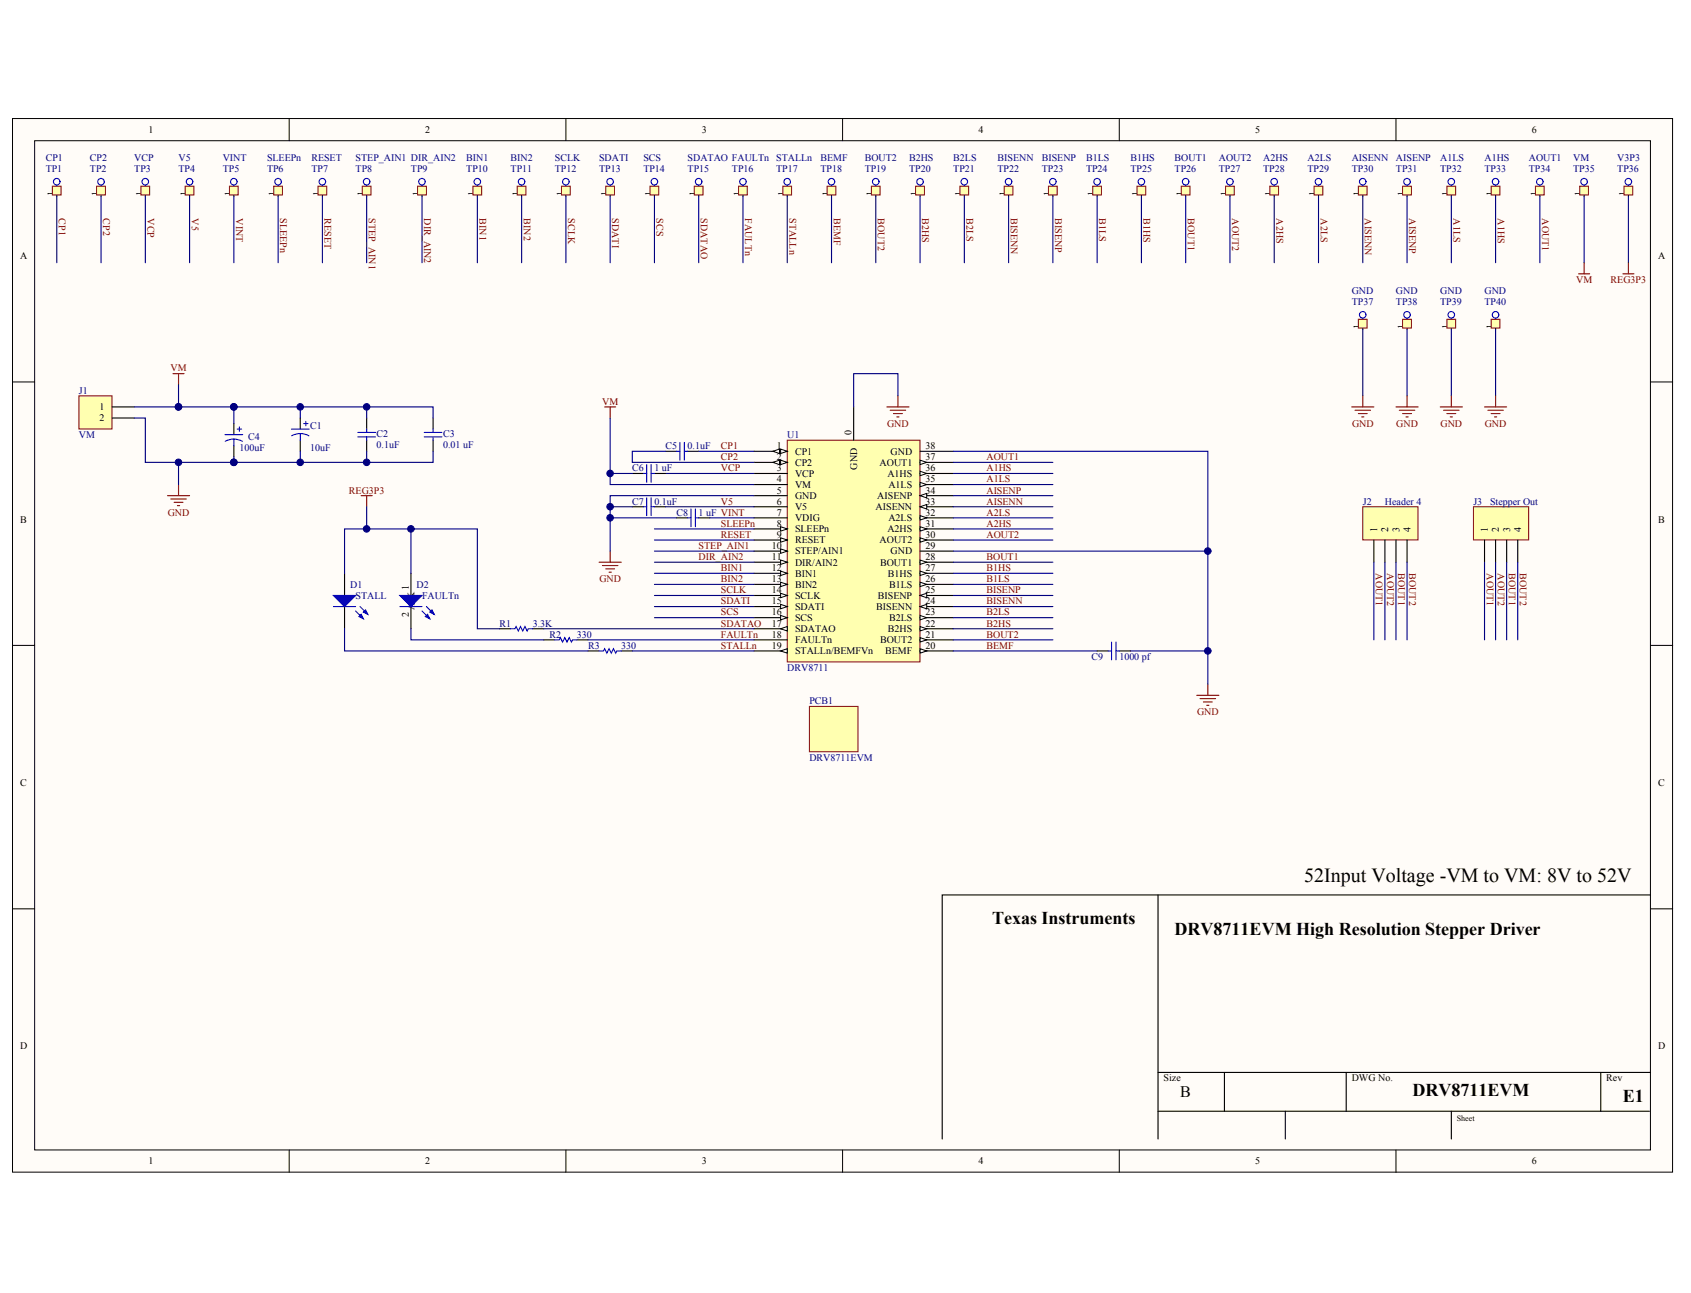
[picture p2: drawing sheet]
<svg xmlns="http://www.w3.org/2000/svg" width="271mm" height="207mm" viewBox="0 0 271 207" stroke-linecap="round" stroke-linejoin="round" font-family="sans-serif">
<g fill="#fffcf8" stroke="#000" stroke-width=".16">
<path d="M2 19h266v168.7h-266z"/>
<path d="M5.6 22.5h258.8v161.7h-258.8z"/>
</g>
<g fill="none" stroke="#000" stroke-width=".16">
<path d="M46.3 19v3.5M90.7 19v3.5M135 19v3.5M179.3 19v3.5M223.7 19v3.5M2 61.2h3.6M264.5 61.2h3.5M2 103.4h3.6M264.5 103.4h3.5M2 145.6h3.6M264.5 145.6h3.5M46.3 184.2v3.5"/>
<path d="M90.7 184.2v3.5M135 184.2v3.5M179.3 184.2v3.5M223.7 184.2v3.5"/>
</g>
<path d="M27.7 59.8h1.8M28.6 59.8v1.8M26.8 79.4h3.6M27.4 79.9h2.4M28.6 77.6v1.8M27.9 80.4h1.4M28.4 81h.4" fill="none" stroke="#800000" stroke-width=".18"/>
<path d="M129.7 113.1h7.8v7.3h-7.8z" fill="#ffffb0" stroke="#800000" stroke-width=".16"/>
<path d="M9.1 29.6v1.8M37.5 67.8v1.8M37.5 71.4v1.8" fill="none" stroke="#000" stroke-width=".18"/>
<path d="M36.1 69.6h2.8M37.5 70.3l.7 .1 .6 .3M37.5 70.3l-.7 .1-.7 .3M37.5 70.3v1.1M38 68.7h.7M38.4 68.4v.7" fill="none" stroke="#00f" stroke-width=".18"/>
<path d="M28.6 65.2h8.9v2.6M28.6 74.1v3.5" fill="none" stroke="#000080" stroke-width=".18"/>
<g fill="#000080" stroke="#000080" stroke-width=".16">
<circle cx="28.6" cy="65.2" r=".52"/>
<circle cx="37.5" cy="65.2" r=".52"/>
<circle cx="28.6" cy="74" r=".52"/>
</g>
<path d="M8.4 29.8h1.4v1.4h-1.4z" fill="#ffffb0" stroke="#800000" stroke-width=".16"/>
<circle cx="9.1" cy="29.1" r=".52" fill="none" stroke="#00f" stroke-width=".18"/>
<path d="M9.1 31.4v10.7" fill="none" stroke="#000080" stroke-width=".18"/>
<path d="M16.2 29.6v1.8" fill="none" stroke="#000" stroke-width=".18"/>
<path d="M15.5 29.8h1.4v1.4h-1.4z" fill="#ffffb0" stroke="#800000" stroke-width=".16"/>
<circle cx="16.2" cy="29.1" r=".52" fill="none" stroke="#00f" stroke-width=".18"/>
<path d="M16.2 31.4v10.7" fill="none" stroke="#000080" stroke-width=".18"/>
<path d="M23.3 29.6v1.8" fill="none" stroke="#000" stroke-width=".18"/>
<path d="M22.6 29.8h1.4v1.4h-1.4z" fill="#ffffb0" stroke="#800000" stroke-width=".16"/>
<circle cx="23.3" cy="29.1" r=".52" fill="none" stroke="#00f" stroke-width=".18"/>
<path d="M23.3 31.4v10.7" fill="none" stroke="#000080" stroke-width=".18"/>
<path d="M30.4 29.6v1.8" fill="none" stroke="#000" stroke-width=".18"/>
<path d="M29.7 29.8h1.4v1.4h-1.4z" fill="#ffffb0" stroke="#800000" stroke-width=".16"/>
<circle cx="30.4" cy="29.1" r=".52" fill="none" stroke="#00f" stroke-width=".18"/>
<path d="M30.4 31.4v10.7" fill="none" stroke="#000080" stroke-width=".18"/>
<path d="M37.5 29.6v1.8" fill="none" stroke="#000" stroke-width=".18"/>
<path d="M36.8 29.8h1.4v1.4h-1.4z" fill="#ffffb0" stroke="#800000" stroke-width=".16"/>
<circle cx="37.5" cy="29.1" r=".52" fill="none" stroke="#00f" stroke-width=".18"/>
<path d="M37.5 31.4v10.7" fill="none" stroke="#000080" stroke-width=".18"/>
<path d="M44.6 29.6v1.8" fill="none" stroke="#000" stroke-width=".18"/>
<path d="M43.9 29.8h1.4v1.4h-1.4z" fill="#ffffb0" stroke="#800000" stroke-width=".16"/>
<circle cx="44.6" cy="29.1" r=".52" fill="none" stroke="#00f" stroke-width=".18"/>
<path d="M44.6 31.4v10.7" fill="none" stroke="#000080" stroke-width=".18"/>
<path d="M51.7 29.6v1.8" fill="none" stroke="#000" stroke-width=".18"/>
<path d="M50.9 29.8h1.4v1.4h-1.4z" fill="#ffffb0" stroke="#800000" stroke-width=".16"/>
<circle cx="51.6" cy="29.1" r=".52" fill="none" stroke="#00f" stroke-width=".18"/>
<path d="M51.7 31.4v10.7" fill="none" stroke="#000080" stroke-width=".18"/>
<path d="M58.7 29.6v1.8" fill="none" stroke="#000" stroke-width=".18"/>
<path d="M58 29.8h1.4v1.4h-1.4z" fill="#ffffb0" stroke="#800000" stroke-width=".16"/>
<circle cx="58.7" cy="29.1" r=".52" fill="none" stroke="#00f" stroke-width=".18"/>
<path d="M58.7 31.4v10.7" fill="none" stroke="#000080" stroke-width=".18"/>
<path d="M67.6 29.6v1.8" fill="none" stroke="#000" stroke-width=".18"/>
<path d="M66.9 29.8h1.4v1.4h-1.4z" fill="#ffffb0" stroke="#800000" stroke-width=".16"/>
<circle cx="67.6" cy="29.1" r=".52" fill="none" stroke="#00f" stroke-width=".18"/>
<path d="M67.6 31.4v10.7" fill="none" stroke="#000080" stroke-width=".18"/>
<path d="M76.5 29.6v1.8" fill="none" stroke="#000" stroke-width=".18"/>
<path d="M75.8 29.8h1.4v1.4h-1.4z" fill="#ffffb0" stroke="#800000" stroke-width=".16"/>
<circle cx="76.5" cy="29.1" r=".52" fill="none" stroke="#00f" stroke-width=".18"/>
<path d="M76.5 31.4v10.7" fill="none" stroke="#000080" stroke-width=".18"/>
<path d="M83.6 29.6v1.8" fill="none" stroke="#000" stroke-width=".18"/>
<path d="M82.9 29.8h1.4v1.4h-1.4z" fill="#ffffb0" stroke="#800000" stroke-width=".16"/>
<circle cx="83.6" cy="29.1" r=".52" fill="none" stroke="#00f" stroke-width=".18"/>
<path d="M83.6 31.4v10.7" fill="none" stroke="#000080" stroke-width=".18"/>
<path d="M90.7 29.6v1.8" fill="none" stroke="#000" stroke-width=".18"/>
<path d="M90 29.8h1.4v1.4h-1.4z" fill="#ffffb0" stroke="#800000" stroke-width=".16"/>
<circle cx="90.7" cy="29.1" r=".52" fill="none" stroke="#00f" stroke-width=".18"/>
<path d="M90.7 31.4v10.7" fill="none" stroke="#000080" stroke-width=".18"/>
<path d="M97.8 29.6v1.8" fill="none" stroke="#000" stroke-width=".18"/>
<path d="M97.1 29.8h1.4v1.4h-1.4z" fill="#ffffb0" stroke="#800000" stroke-width=".16"/>
<circle cx="97.8" cy="29.1" r=".52" fill="none" stroke="#00f" stroke-width=".18"/>
<path d="M97.8 31.4v10.7" fill="none" stroke="#000080" stroke-width=".18"/>
<path d="M104.9 29.6v1.8" fill="none" stroke="#000" stroke-width=".18"/>
<path d="M104.1 29.8h1.4v1.4h-1.4z" fill="#ffffb0" stroke="#800000" stroke-width=".16"/>
<circle cx="104.8" cy="29.1" r=".52" fill="none" stroke="#00f" stroke-width=".18"/>
<path d="M104.9 31.4v10.7" fill="none" stroke="#000080" stroke-width=".18"/>
<path d="M111.9 29.6v1.8" fill="none" stroke="#000" stroke-width=".18"/>
<path d="M111.2 29.8h1.4v1.4h-1.4z" fill="#ffffb0" stroke="#800000" stroke-width=".16"/>
<circle cx="111.9" cy="29.1" r=".52" fill="none" stroke="#00f" stroke-width=".18"/>
<path d="M111.9 31.4v10.7" fill="none" stroke="#000080" stroke-width=".18"/>
<path d="M119 29.6v1.8" fill="none" stroke="#000" stroke-width=".18"/>
<path d="M118.3 29.8h1.4v1.4h-1.4z" fill="#ffffb0" stroke="#800000" stroke-width=".16"/>
<circle cx="119" cy="29.1" r=".52" fill="none" stroke="#00f" stroke-width=".18"/>
<path d="M119 31.4v10.7" fill="none" stroke="#000080" stroke-width=".18"/>
<path d="M126.1 29.6v1.8" fill="none" stroke="#000" stroke-width=".18"/>
<path d="M125.4 29.8h1.4v1.4h-1.4z" fill="#ffffb0" stroke="#800000" stroke-width=".16"/>
<circle cx="126.1" cy="29.1" r=".52" fill="none" stroke="#00f" stroke-width=".18"/>
<path d="M126.1 31.4v10.7" fill="none" stroke="#000080" stroke-width=".18"/>
<path d="M133.2 29.6v1.8" fill="none" stroke="#000" stroke-width=".18"/>
<path d="M132.5 29.8h1.4v1.4h-1.4z" fill="#ffffb0" stroke="#800000" stroke-width=".16"/>
<circle cx="133.2" cy="29.1" r=".52" fill="none" stroke="#00f" stroke-width=".18"/>
<path d="M133.2 31.4v10.7" fill="none" stroke="#000080" stroke-width=".18"/>
<path d="M140.3 29.6v1.8" fill="none" stroke="#000" stroke-width=".18"/>
<path d="M139.6 29.8h1.4v1.4h-1.4z" fill="#ffffb0" stroke="#800000" stroke-width=".16"/>
<circle cx="140.3" cy="29.1" r=".52" fill="none" stroke="#00f" stroke-width=".18"/>
<path d="M140.3 31.4v10.7" fill="none" stroke="#000080" stroke-width=".18"/>
<path d="M147.4 29.6v1.8" fill="none" stroke="#000" stroke-width=".18"/>
<path d="M146.7 29.8h1.4v1.4h-1.4z" fill="#ffffb0" stroke="#800000" stroke-width=".16"/>
<circle cx="147.4" cy="29.1" r=".52" fill="none" stroke="#00f" stroke-width=".18"/>
<path d="M147.4 31.4v10.7" fill="none" stroke="#000080" stroke-width=".18"/>
<path d="M154.5 29.6v1.8" fill="none" stroke="#000" stroke-width=".18"/>
<path d="M153.8 29.8h1.4v1.4h-1.4z" fill="#ffffb0" stroke="#800000" stroke-width=".16"/>
<circle cx="154.5" cy="29.1" r=".52" fill="none" stroke="#00f" stroke-width=".18"/>
<path d="M154.5 31.4v10.7" fill="none" stroke="#000080" stroke-width=".18"/>
<path d="M190 29.6v1.8" fill="none" stroke="#000" stroke-width=".18"/>
<path d="M189.3 29.8h1.4v1.4h-1.4z" fill="#ffffb0" stroke="#800000" stroke-width=".16"/>
<circle cx="190" cy="29.1" r=".52" fill="none" stroke="#00f" stroke-width=".18"/>
<path d="M190 31.4v10.7" fill="none" stroke="#000080" stroke-width=".18"/>
<path d="M161.6 29.6v1.8" fill="none" stroke="#000" stroke-width=".18"/>
<path d="M160.9 29.8h1.4v1.4h-1.4z" fill="#ffffb0" stroke="#800000" stroke-width=".16"/>
<circle cx="161.6" cy="29.1" r=".52" fill="none" stroke="#00f" stroke-width=".18"/>
<path d="M161.6 31.4v10.7" fill="none" stroke="#000080" stroke-width=".18"/>
<path d="M168.7 29.6v1.8" fill="none" stroke="#000" stroke-width=".18"/>
<path d="M168 29.8h1.4v1.4h-1.4z" fill="#ffffb0" stroke="#800000" stroke-width=".16"/>
<circle cx="168.7" cy="29.1" r=".52" fill="none" stroke="#00f" stroke-width=".18"/>
<path d="M168.7 31.4v10.7" fill="none" stroke="#000080" stroke-width=".18"/>
<path d="M175.8 29.6v1.8" fill="none" stroke="#000" stroke-width=".18"/>
<path d="M175.1 29.8h1.4v1.4h-1.4z" fill="#ffffb0" stroke="#800000" stroke-width=".16"/>
<circle cx="175.8" cy="29.1" r=".52" fill="none" stroke="#00f" stroke-width=".18"/>
<path d="M175.8 31.4v10.7" fill="none" stroke="#000080" stroke-width=".18"/>
<path d="M182.9 29.6v1.8" fill="none" stroke="#000" stroke-width=".18"/>
<path d="M182.2 29.8h1.4v1.4h-1.4z" fill="#ffffb0" stroke="#800000" stroke-width=".16"/>
<circle cx="182.9" cy="29.1" r=".52" fill="none" stroke="#00f" stroke-width=".18"/>
<path d="M182.9 31.4v10.7" fill="none" stroke="#000080" stroke-width=".18"/>
<path d="M225.4 29.6v1.8" fill="none" stroke="#000" stroke-width=".18"/>
<path d="M224.7 29.8h1.4v1.4h-1.4z" fill="#ffffb0" stroke="#800000" stroke-width=".16"/>
<circle cx="225.4" cy="29.1" r=".52" fill="none" stroke="#00f" stroke-width=".18"/>
<path d="M225.4 31.4v10.7" fill="none" stroke="#000080" stroke-width=".18"/>
<path d="M197.1 29.6v1.8" fill="none" stroke="#000" stroke-width=".18"/>
<path d="M196.4 29.8h1.4v1.4h-1.4z" fill="#ffffb0" stroke="#800000" stroke-width=".16"/>
<circle cx="197.1" cy="29.1" r=".52" fill="none" stroke="#00f" stroke-width=".18"/>
<path d="M197.1 31.4v10.7" fill="none" stroke="#000080" stroke-width=".18"/>
<path d="M218.3 29.6v1.8" fill="none" stroke="#000" stroke-width=".18"/>
<path d="M217.6 29.8h1.4v1.4h-1.4z" fill="#ffffb0" stroke="#800000" stroke-width=".16"/>
<circle cx="218.3" cy="29.1" r=".52" fill="none" stroke="#00f" stroke-width=".18"/>
<path d="M218.3 31.4v10.7" fill="none" stroke="#000080" stroke-width=".18"/>
<path d="M239.6 29.6v1.8" fill="none" stroke="#000" stroke-width=".18"/>
<path d="M238.9 29.8h1.4v1.4h-1.4z" fill="#ffffb0" stroke="#800000" stroke-width=".16"/>
<circle cx="239.6" cy="29.1" r=".52" fill="none" stroke="#00f" stroke-width=".18"/>
<path d="M239.6 31.4v10.7" fill="none" stroke="#000080" stroke-width=".18"/>
<path d="M204.2 29.6v1.8" fill="none" stroke="#000" stroke-width=".18"/>
<path d="M203.4 29.8h1.5v1.4h-1.5z" fill="#ffffb0" stroke="#800000" stroke-width=".16"/>
<circle cx="204.1" cy="29.1" r=".52" fill="none" stroke="#00f" stroke-width=".18"/>
<path d="M204.2 31.4v10.7" fill="none" stroke="#000080" stroke-width=".18"/>
<path d="M232.5 29.6v1.8" fill="none" stroke="#000" stroke-width=".18"/>
<path d="M231.8 29.8h1.4v1.4h-1.4z" fill="#ffffb0" stroke="#800000" stroke-width=".16"/>
<circle cx="232.5" cy="29.1" r=".52" fill="none" stroke="#00f" stroke-width=".18"/>
<path d="M232.5 31.4v10.7" fill="none" stroke="#000080" stroke-width=".18"/>
<path d="M211.3 29.6v1.8" fill="none" stroke="#000" stroke-width=".18"/>
<path d="M210.5 29.8h1.4v1.4h-1.4z" fill="#ffffb0" stroke="#800000" stroke-width=".16"/>
<circle cx="211.2" cy="29.1" r=".52" fill="none" stroke="#00f" stroke-width=".18"/>
<path d="M211.3 31.4v10.7" fill="none" stroke="#000080" stroke-width=".18"/>
<path d="M246.7 29.6v1.8" fill="none" stroke="#000" stroke-width=".18"/>
<path d="M246 29.8h1.4v1.4h-1.4z" fill="#ffffb0" stroke="#800000" stroke-width=".16"/>
<circle cx="246.7" cy="29.1" r=".52" fill="none" stroke="#00f" stroke-width=".18"/>
<path d="M246.7 31.4v10.7" fill="none" stroke="#000080" stroke-width=".18"/>
<path d="M218.3 51v1.7" fill="none" stroke="#000" stroke-width=".18"/>
<path d="M217.6 51.1h1.4v1.4h-1.4z" fill="#ffffb0" stroke="#800000" stroke-width=".16"/>
<circle cx="218.3" cy="50.4" r=".52" fill="none" stroke="#00f" stroke-width=".18"/>
<path d="M218.3 52.7v10.7" fill="none" stroke="#000080" stroke-width=".18"/>
<path d="M225.4 51v1.7" fill="none" stroke="#000" stroke-width=".18"/>
<path d="M224.7 51.1h1.4v1.4h-1.4z" fill="#ffffb0" stroke="#800000" stroke-width=".16"/>
<circle cx="225.4" cy="50.4" r=".52" fill="none" stroke="#00f" stroke-width=".18"/>
<path d="M225.4 52.7v10.7" fill="none" stroke="#000080" stroke-width=".18"/>
<path d="M232.5 51v1.7" fill="none" stroke="#000" stroke-width=".18"/>
<path d="M231.8 51.1h1.4v1.4h-1.4z" fill="#ffffb0" stroke="#800000" stroke-width=".16"/>
<circle cx="232.5" cy="50.4" r=".52" fill="none" stroke="#00f" stroke-width=".18"/>
<path d="M232.5 52.7v10.7" fill="none" stroke="#000080" stroke-width=".18"/>
<path d="M239.6 51v1.7" fill="none" stroke="#000" stroke-width=".18"/>
<path d="M238.9 51.1h1.4v1.4h-1.4z" fill="#ffffb0" stroke="#800000" stroke-width=".16"/>
<circle cx="239.6" cy="50.4" r=".52" fill="none" stroke="#00f" stroke-width=".18"/>
<path d="M239.6 52.7v10.7" fill="none" stroke="#000080" stroke-width=".18"/>
<g fill="none" stroke="#800000" stroke-width=".18">
<path d="M216.6 65.2h3.5M217.1 65.7h2.5M217.6 66.2h1.5M218.2 66.8h.3M218.3 63.4v1.8M223.7 65.2h3.5M224.2 65.7h2.5M224.7 66.2h1.4M225.3 66.8h.3M225.4 63.4v1.8M230.8 65.2h3.5M231.3 65.7h2.5"/>
<path d="M231.8 66.2h1.4M232.4 66.8h.3M232.5 63.4v1.8M237.9 65.2h3.5M238.4 65.7h2.5M238.9 66.2h1.4M239.4 66.8h.4M239.6 63.4v1.8"/>
</g>
<path d="M253.8 29.6v1.8" fill="none" stroke="#000" stroke-width=".18"/>
<path d="M253.1 29.8h1.4v1.4h-1.4z" fill="#ffffb0" stroke="#800000" stroke-width=".16"/>
<circle cx="253.8" cy="29.1" r=".52" fill="none" stroke="#00f" stroke-width=".18"/>
<path d="M253.8 31.4v10.7" fill="none" stroke="#000080" stroke-width=".18"/>
<path d="M260.9 29.6v1.8" fill="none" stroke="#000" stroke-width=".18"/>
<path d="M260.2 29.8h1.4v1.4h-1.4z" fill="#ffffb0" stroke="#800000" stroke-width=".16"/>
<g fill="none" stroke="#00f" stroke-width=".18">
<path d="M53.4 97.1h3.6M57 97.9l1.2 1.2M57.7 97.1l1.2 1.3M64.1 97.1h3.5M67.6 97.9l1.3 1.2M68.3 97.1l1.3 1.3"/>
<circle cx="260.9" cy="29.1" r=".52"/>
</g>
<path d="M260.9 31.4v10.7" fill="none" stroke="#000080" stroke-width=".18"/>
<path d="M252.9 43.9h1.8M253.8 42.1v1.8" fill="none" stroke="#800000" stroke-width=".18"/>
<path d="M55.2 91.8v3.6M55.2 97.1v3.6M65.8 91.8v3.6M65.8 97.1v3.6" fill="none" stroke="#000" stroke-width=".18"/>
<g fill="#00f" stroke="#00f" stroke-width=".18">
<path d="M64.1 95.4h3.5l-1.8 1.7z"/>
<path d="M68.5 98.4l.4 .7-.8-.4z"/>
<path d="M69.2 97.7l.4 .7-.7-.4z"/>
<path d="M53.4 95.4h3.6l-1.8 1.7z"/>
<path d="M57.9 98.4l.3 .7-.7-.4z"/>
<path d="M58.6 97.7l.3 .7-.7-.4z"/>
</g>
<path d="M126.1 70.5h21.3v35.5h-21.3z" fill="#ffffb0" stroke="#800000" stroke-width=".16"/>
<path d="M120.8 72.3h5.3" fill="none" stroke="#000" stroke-width=".18"/>
<g fill="#fffcf8" stroke="#000" stroke-width=".16">
<path d="M125.1 71.9l1 .4-1 .3z"/>
<path d="M123.8 72.3l1.1-.4v.7z"/>
</g>
<path d="M120.8 74.1h5.3" fill="none" stroke="#000" stroke-width=".18"/>
<g fill="#fffcf8" stroke="#000" stroke-width=".16">
<path d="M125.1 73.7l1 .4-1 .3z"/>
<path d="M123.8 74.1l1.1-.4v.7z"/>
</g>
<path d="M120.8 75.8h5.3M120.8 77.6h5.3M120.8 79.4h5.3M120.8 81.2h5.3M120.8 82.9h5.3M120.8 84.7h5.3" fill="none" stroke="#000" stroke-width=".18"/>
<path d="M125.1 84.4l1 .3-1 .4z" fill="#fffcf8" stroke="#000" stroke-width=".16"/>
<path d="M120.8 86.5h5.3" fill="none" stroke="#000" stroke-width=".18"/>
<path d="M125.1 86.1l1 .4-1 .3z" fill="#fffcf8" stroke="#000" stroke-width=".16"/>
<path d="M120.8 88.3h5.3" fill="none" stroke="#000" stroke-width=".18"/>
<path d="M125.1 87.9l1 .4-1 .3z" fill="#fffcf8" stroke="#000" stroke-width=".16"/>
<path d="M120.8 90h5.3" fill="none" stroke="#000" stroke-width=".18"/>
<path d="M125.1 89.7l1 .3-1 .4z" fill="#fffcf8" stroke="#000" stroke-width=".16"/>
<path d="M120.8 91.8h5.3" fill="none" stroke="#000" stroke-width=".18"/>
<path d="M125.1 91.5l1 .3-1 .4z" fill="#fffcf8" stroke="#000" stroke-width=".16"/>
<path d="M120.8 93.6h5.3" fill="none" stroke="#000" stroke-width=".18"/>
<path d="M125.1 93.2l1 .4-1 .3z" fill="#fffcf8" stroke="#000" stroke-width=".16"/>
<path d="M120.8 95.4h5.3" fill="none" stroke="#000" stroke-width=".18"/>
<path d="M125.1 95l1 .4-1 .3z" fill="#fffcf8" stroke="#000" stroke-width=".16"/>
<path d="M147.4 95.4h5.3" fill="none" stroke="#000" stroke-width=".18"/>
<path d="M147.4 95.4l1.1-.4v.7z" fill="#fffcf8" stroke="#000" stroke-width=".16"/>
<path d="M147.4 93.6h5.3" fill="none" stroke="#000" stroke-width=".18"/>
<path d="M147.4 93.2l1.1 .4-1.1 .3z" fill="#fffcf8" stroke="#000" stroke-width=".16"/>
<path d="M147.4 91.8h5.3" fill="none" stroke="#000" stroke-width=".18"/>
<path d="M147.4 91.5l1.1 .3-1.1 .4z" fill="#fffcf8" stroke="#000" stroke-width=".16"/>
<path d="M147.4 90h5.3" fill="none" stroke="#000" stroke-width=".18"/>
<path d="M147.4 89.7l1.1 .3-1.1 .4z" fill="#fffcf8" stroke="#000" stroke-width=".16"/>
<path d="M147.4 88.3h5.3M147.4 86.5h5.3" fill="none" stroke="#000" stroke-width=".18"/>
<path d="M147.4 86.1l1.1 .4-1.1 .3z" fill="#fffcf8" stroke="#000" stroke-width=".16"/>
<path d="M147.4 84.7h5.3" fill="none" stroke="#000" stroke-width=".18"/>
<path d="M147.4 84.4l1.1 .3-1.1 .4z" fill="#fffcf8" stroke="#000" stroke-width=".16"/>
<path d="M147.4 82.9h5.3" fill="none" stroke="#000" stroke-width=".18"/>
<path d="M147.4 82.6l1.1 .3-1.1 .4z" fill="#fffcf8" stroke="#000" stroke-width=".16"/>
<path d="M147.4 81.2h5.3" fill="none" stroke="#000" stroke-width=".18"/>
<path d="M147.4 81.2l1.1-.4v.7z" fill="#fffcf8" stroke="#000" stroke-width=".16"/>
<path d="M147.4 79.4h5.3" fill="none" stroke="#000" stroke-width=".18"/>
<path d="M147.4 79.4l1.1-.4v.7z" fill="#fffcf8" stroke="#000" stroke-width=".16"/>
<path d="M147.4 77.6h5.3" fill="none" stroke="#000" stroke-width=".18"/>
<path d="M147.4 77.3l1.1 .3-1.1 .4z" fill="#fffcf8" stroke="#000" stroke-width=".16"/>
<path d="M147.4 75.8h5.3" fill="none" stroke="#000" stroke-width=".18"/>
<path d="M147.4 75.5l1.1 .3-1.1 .4z" fill="#fffcf8" stroke="#000" stroke-width=".16"/>
<path d="M147.4 74.1h5.3" fill="none" stroke="#000" stroke-width=".18"/>
<path d="M147.4 73.7l1.1 .4-1.1 .3z" fill="#fffcf8" stroke="#000" stroke-width=".16"/>
<path d="M147.4 72.3h5.3M120.8 97.1h5.3" fill="none" stroke="#000" stroke-width=".18"/>
<path d="M125.1 96.8l1 .3-1 .4z" fill="#fffcf8" stroke="#000" stroke-width=".16"/>
<path d="M120.8 98.9h5.3" fill="none" stroke="#000" stroke-width=".18"/>
<path d="M125.1 98.6l1 .3-1 .4z" fill="#fffcf8" stroke="#000" stroke-width=".16"/>
<path d="M120.8 100.7h5.3" fill="none" stroke="#000" stroke-width=".18"/>
<path d="M125.1 100.7l1-.4v.8z" fill="#fffcf8" stroke="#000" stroke-width=".16"/>
<path d="M120.8 102.5h5.3M120.8 104.3h5.3" fill="none" stroke="#000" stroke-width=".18"/>
<path d="M125.1 104.3l1-.4v.7z" fill="#fffcf8" stroke="#000" stroke-width=".16"/>
<path d="M147.4 104.3h5.3" fill="none" stroke="#000" stroke-width=".18"/>
<path d="M147.4 103.9l1.1 .4-1.1 .3z" fill="#fffcf8" stroke="#000" stroke-width=".16"/>
<path d="M147.4 102.5h5.3" fill="none" stroke="#000" stroke-width=".18"/>
<path d="M147.4 102.1l1.1 .4-1.1 .3z" fill="#fffcf8" stroke="#000" stroke-width=".16"/>
<path d="M147.4 100.7h5.3" fill="none" stroke="#000" stroke-width=".18"/>
<path d="M147.4 100.3l1.1 .4-1.1 .4z" fill="#fffcf8" stroke="#000" stroke-width=".16"/>
<path d="M147.4 98.9h5.3" fill="none" stroke="#000" stroke-width=".18"/>
<path d="M147.4 98.6l1.1 .3-1.1 .4z" fill="#fffcf8" stroke="#000" stroke-width=".16"/>
<path d="M147.4 97.1h5.3" fill="none" stroke="#000" stroke-width=".18"/>
<path d="M147.4 97.1l1.1-.3v.7z" fill="#fffcf8" stroke="#000" stroke-width=".16"/>
<g fill="none" stroke="#000" stroke-width=".18">
<path d="M48.1 66.9v1.8M48.1 70.5v1.8M58.7 66.9v1.8M58.7 70.5v1.8M69.4 66.9v1.8M69.4 70.5v1.8M101.3 75.8h1.8M104.9 75.8h1.7M106.6 72.3h1.8M110.2 72.3h1.7M136.8 65.2v5.3M101.3 81.2h1.8"/>
<path d="M104.9 81.2h1.7M108.4 82.9h1.8M111.9 82.9h1.8"/>
</g>
<g fill="none" stroke="#000080" stroke-width=".18">
<path d="M37.5 65.2h31.9v1.7M48.1 65.2v1.7M48.1 72.3v1.8M58.7 65.2v1.7M58.7 72.3v1.8M69.4 72.3v1.8h-31.9M97.8 66.9v10.7h23M97.8 75.8h3.5M106.6 72.3h-5.3v1.8h19.5M106.6 75.8h14.2M111.9 72.3h8.9M120.8 79.4h-23v8.9"/>
<path d="M152.7 72.3h40.8v37.3M152.7 75.8h16M152.7 77.6h16M152.7 79.4h16M152.7 74.1h16M97.8 81.2h3.5M97.8 82.9h10.6M104.9 84.7h15.9M104.9 86.5h15.9M104.9 88.3h15.9M104.9 90h15.9M104.9 91.8h15.9"/>
<path d="M104.9 93.6h15.9M104.9 95.4h15.9M104.9 97.1h15.9M104.9 98.9h15.9M106.6 81.2h14.2M113.7 82.9h7.1M152.7 81.2h16M152.7 82.9h16M152.7 84.7h16M152.7 86.5h16M152.7 88.3h40.8M152.7 90h16"/>
<path d="M152.7 91.8h16M152.7 93.6h16M152.7 95.4h16M152.7 97.1h16M152.7 98.9h16M152.7 102.5h16M152.7 104.3h23.1M152.7 100.7h16M181.1 104.3h12.4"/>
</g>
<g fill="none" stroke="#00f" stroke-width=".18">
<path d="M46.7 68.7h2.8M48.1 69.4l.7 .1 .7 .3M48.1 69.4l-.7 .1-.7 .3M48.1 69.4v1.1M48.6 67.8h.8M49 67.5v.7M57.3 70h2.9M57.3 69.3h2.9M58.7 68.7v.6M58.7 70v.5M68 70h2.8M68 69.3h2.8"/>
<path d="M69.4 68.7v.6M69.4 70v.5M103.1 75.8h.5M103.6 74.4v2.9M103.6 79.7v2.9M104.3 74.4v2.9M104.3 79.7v2.9M104.3 75.8h.6M108.4 72.3h.5M108.9 70.9v2.8M109.6 70.9v2.8M109.6 72.3h.6"/>
<path d="M103.1 81.2h.5M104.3 81.2h.6M110.2 82.9h.5M110.7 81.5v2.9M111.4 81.5v2.9M111.4 82.9h.5"/>
</g>
<path d="M96.9 65.2h1.7M97.8 65.2v1.7M96 90h3.5M96.5 90.6h2.5M97.1 91.1h1.4M97.6 91.6h.3M97.8 88.3v1.7M191.7 111.4h3.6M192.3 111.9h2.5M192.8 112.4h1.4M193.3 113h.4M193.5 109.6v1.8" fill="none" stroke="#800000" stroke-width=".18"/>
<g fill="#000080" stroke="#000080" stroke-width=".16">
<circle cx="97.8" cy="81.2" r=".52"/>
<circle cx="97.8" cy="75.8" r=".52"/>
<circle cx="97.8" cy="82.9" r=".52"/>
<circle cx="193.5" cy="88.3" r=".52"/>
<circle cx="193.5" cy="104.2" r=".52"/>
<circle cx="37.5" cy="65.2" r=".52"/>
<circle cx="37.5" cy="74" r=".52"/>
<circle cx="58.7" cy="74" r=".52"/>
<circle cx="48.1" cy="74" r=".52"/>
<circle cx="48.1" cy="65.2" r=".52"/>
<circle cx="58.7" cy="65.2" r=".52"/>
</g>
<path d="M236.1 81.2h8.8v5.3h-8.8z" fill="#ffffb0" stroke="#800000" stroke-width=".16"/>
<path d="M237.9 86.5v3.5M239.6 86.5v3.5M241.4 86.5v3.5M243.2 86.5v3.5" fill="none" stroke="#000" stroke-width=".18"/>
<path d="M237.9 90v12.5M239.6 90v12.5M241.4 90v12.5M243.2 90v12.5" fill="none" stroke="#000080" stroke-width=".18"/>
<path d="M12.6 63.4h5.3v5.3h-5.3z" fill="#ffffb0" stroke="#800000" stroke-width=".16"/>
<path d="M18 65.2h3.5M18 66.9h3.5" fill="none" stroke="#000" stroke-width=".18"/>
<path d="M21.5 66.9h1.8v7.2h14.2v-.9M28.6 61.6v3.6h-7.1" fill="none" stroke="#000080" stroke-width=".18"/>
<g fill="#000080" stroke="#000080" stroke-width=".16">
<circle cx="28.6" cy="65.2" r=".52"/>
<circle cx="37.5" cy="74" r=".52"/>
</g>
<path d="M218.3 81.2h8.9v5.3h-8.9z" fill="#ffffb0" stroke="#800000" stroke-width=".16"/>
<g fill="none" stroke="#000" stroke-width=".18">
<path d="M220.1 86.5v3.5M221.9 86.5v3.5M223.7 86.5v3.5M225.4 86.5v3.5M80 100.7h1.8M85.3 100.7h1.8M87.1 102.5h1.8M92.4 102.5h1.8M94.2 104.3h1.8M99.5 104.3h1.8M175.8 104.3h1.8M179.3 104.3h1.8"/>
<path d="M185.5 143.3v39.1M264.5 143.3h-113.5v39.1M185.5 171.8h79M185.5 178h78.8M196.2 171.8v6.2M205.9 178v4.4M215.7 171.8v6.2M232.5 178v4.4M256.5 171.8v6.2"/>
</g>
<g fill="none" stroke="#000080" stroke-width=".18">
<path d="M143.9 63.4v-3.6h-7.1v5.4M55.2 91.8v-7.1h21.3v16h3.5M58.7 81.2v3.5M65.8 84.7v7.1M220.1 90v12.5M221.9 90v12.5M223.7 90v12.5M225.4 90v12.5M55.2 100.7v3.6h39M65.8 100.7v1.8h21.3M87.1 100.7h33.7M94.2 102.5h26.6"/>
<path d="M101.3 104.3h19.5"/>
</g>
<path d="M81.8 100.7h.7l.2-.4 .3 .8 .4-.8 .4 .8 .3-.8 .4 .8 .1-.4h.7M88.9 102.5h.7l.2-.4 .3 .7 .4-.7 .3 .7 .4-.7 .4 .7 .1-.3h.7M96 104.3h.7l.2-.4 .3 .7 .4-.7 .3 .7 .4-.7 .3 .7 .2-.3h.7M177.6 104.3h.5M178.1 102.8v2.9M178.8 102.8v2.9M178.8 104.3h.5" fill="none" stroke="#00f" stroke-width=".18"/>
<path d="M260 43.9h1.8M260.9 42.1v1.8M57.9 79.4h1.7M58.7 79.4v1.8M142.1 65.2h3.5M142.6 65.7h2.5M143.2 66.2h1.4M143.7 66.8h.3M143.9 63.4v1.8" fill="none" stroke="#800000" stroke-width=".18"/>
<g fill="#000080" stroke="#000080" stroke-width=".16">
<circle cx="65.8" cy="84.7" r=".52"/>
<circle cx="58.7" cy="84.7" r=".52"/>
</g>
<text font-size="3.2" x="208.9" y="141.2">52Input Voltage -VM to VM: 8V to 52V</text>
<g font-size="2.9">
<text x="158.9" y="148">Texas Instruments</text>
<text x="188.2" y="149.8">DRV8711EVM High Resolution Stepper Driver</text>
<text x="226.3" y="175.6">DRV8711EVM</text>
<text x="260" y="176.5">E1</text>
</g>
<text font-size="2.6" x="189.1" y="175.6">B</text>
<g font-size="1.6">
<text x="23.8" y="21.3">1</text>
<text x="68.1" y="21.3">2</text>
<text x="112.4" y="21.3">3</text>
<text x="156.8" y="21.3">4</text>
<text x="201.1" y="21.3">5</text>
<text x="245.4" y="21.3">6</text>
<text x="8.8" y="31.3" transform="rotate(-90 8.8 31.3)">1</text>
<text x="15.8" y="31.3" transform="rotate(-90 15.8 31.3)">1</text>
<text x="22.9" y="31.3" transform="rotate(-90 22.9 31.3)">1</text>
<text x="30" y="31.3" transform="rotate(-90 30 31.3)">1</text>
<text x="37.1" y="31.3" transform="rotate(-90 37.1 31.3)">1</text>
<text x="44.2" y="31.3" transform="rotate(-90 44.2 31.3)">1</text>
<text x="51.3" y="31.3" transform="rotate(-90 51.3 31.3)">1</text>
<text x="58.4" y="31.3" transform="rotate(-90 58.4 31.3)">1</text>
<text x="67.3" y="31.3" transform="rotate(-90 67.3 31.3)">1</text>
<text x="76.1" y="31.3" transform="rotate(-90 76.1 31.3)">1</text>
<text x="83.2" y="31.3" transform="rotate(-90 83.2 31.3)">1</text>
<text x="90.3" y="31.3" transform="rotate(-90 90.3 31.3)">1</text>
<text x="97.4" y="31.3" transform="rotate(-90 97.4 31.3)">1</text>
<text x="104.5" y="31.3" transform="rotate(-90 104.5 31.3)">1</text>
<text x="111.6" y="31.3" transform="rotate(-90 111.6 31.3)">1</text>
<text x="118.7" y="31.3" transform="rotate(-90 118.7 31.3)">1</text>
<text x="125.8" y="31.3" transform="rotate(-90 125.8 31.3)">1</text>
<text x="132.9" y="31.3" transform="rotate(-90 132.9 31.3)">1</text>
<text x="140" y="31.3" transform="rotate(-90 140 31.3)">1</text>
<text x="147.1" y="31.3" transform="rotate(-90 147.1 31.3)">1</text>
<text x="154.2" y="31.3" transform="rotate(-90 154.2 31.3)">1</text>
<text x="161.3" y="31.3" transform="rotate(-90 161.3 31.3)">1</text>
<text x="168.4" y="31.3" transform="rotate(-90 168.4 31.3)">1</text>
<text x="175.4" y="31.3" transform="rotate(-90 175.4 31.3)">1</text>
<text x="182.5" y="31.3" transform="rotate(-90 182.5 31.3)">1</text>
<text x="189.6" y="31.3" transform="rotate(-90 189.6 31.3)">1</text>
<text x="196.7" y="31.3" transform="rotate(-90 196.7 31.3)">1</text>
<text x="203.8" y="31.3" transform="rotate(-90 203.8 31.3)">1</text>
<text x="210.9" y="31.3" transform="rotate(-90 210.9 31.3)">1</text>
<text x="218" y="31.3" transform="rotate(-90 218 31.3)">1</text>
<text x="225.1" y="31.3" transform="rotate(-90 225.1 31.3)">1</text>
<text x="232.2" y="31.3" transform="rotate(-90 232.2 31.3)">1</text>
<text x="239.3" y="31.3" transform="rotate(-90 239.3 31.3)">1</text>
<text x="246.4" y="31.3" transform="rotate(-90 246.4 31.3)">1</text>
<text x="253.5" y="31.3" transform="rotate(-90 253.5 31.3)">1</text>
<text x="260.6" y="31.3" transform="rotate(-90 260.6 31.3)">1</text>
<text x="3.2" y="41.5">A</text>
<text x="265.6" y="41.5">A</text>
<text x="218" y="52.6" transform="rotate(-90 218 52.6)">1</text>
<text x="225.1" y="52.6" transform="rotate(-90 225.1 52.6)">1</text>
<text x="232.2" y="52.6" transform="rotate(-90 232.2 52.6)">1</text>
<text x="239.3" y="52.6" transform="rotate(-90 239.3 52.6)">1</text>
<text x="15.9" y="65.7">1</text>
<text x="15.9" y="67.5">2</text>
<text x="124.4" y="71.9">1</text>
<text x="136.4" y="69.6" transform="rotate(-90 136.4 69.6)">0</text>
<text x="148.3" y="71.9">38</text>
<text x="124.4" y="73.7">2</text>
<text x="124.4" y="75.5">3</text>
<text x="124.4" y="77.2">4</text>
<text x="127.4" y="72.8">CP1</text>
<text x="127.4" y="74.6">CP2</text>
<text x="127.4" y="76.4">VCP</text>
<text x="137.3" y="75.2" transform="rotate(-90 137.3 75.2)">GND</text>
<text x="140.9" y="74.6">AOUT1</text>
<text x="142.2" y="76.4">A1HS</text>
<text x="142.7" y="72.8">GND</text>
<text x="148.3" y="77.2">35</text>
<text x="148.3" y="75.5">36</text>
<text x="148.3" y="73.7">37</text>
<text x="3.2" y="83.7">B</text>
<text x="124.4" y="79">5</text>
<text x="124.4" y="80.8">6</text>
<text x="124.4" y="82.6">7</text>
<text x="127.4" y="78.2">VM</text>
<text x="127.4" y="79.9">GND</text>
<text x="127.4" y="81.7">V5</text>
<text x="127.4" y="83.5">VDIG</text>
<text x="140.3" y="81.7">AISENN</text>
<text x="140.6" y="79.9">AISENP</text>
<text x="142.3" y="83.5">A2LS</text>
<text x="142.3" y="78.2">A1LS</text>
<text x="148.3" y="82.6">32</text>
<text x="148.3" y="80.8">33</text>
<text x="148.3" y="79">34</text>
<text x="265.7" y="83.7">B</text>
<text x="123.6" y="87.9">10</text>
<text x="123.6" y="89.7">11</text>
<text x="124.4" y="84.4">8</text>
<text x="124.4" y="86.1">9</text>
<text x="127.4" y="85.3">SLEEPn</text>
<text x="127.4" y="87">RESET</text>
<text x="127.4" y="88.8">STEP/AIN1</text>
<text x="140.9" y="87">AOUT2</text>
<text x="142.2" y="85.3">A2HS</text>
<text x="142.7" y="88.8">GND</text>
<text x="148.3" y="89.7">28</text>
<text x="148.3" y="87.9">29</text>
<text x="148.3" y="86.1">30</text>
<text x="148.3" y="84.4">31</text>
<text x="220.6" y="85.2" transform="rotate(-90 220.6 85.2)">1</text>
<text x="222.4" y="85.2" transform="rotate(-90 222.4 85.2)">2</text>
<text x="224.2" y="85.2" transform="rotate(-90 224.2 85.2)">3</text>
<text x="226" y="85.2" transform="rotate(-90 226 85.2)">4</text>
<text x="238.4" y="85.2" transform="rotate(-90 238.4 85.2)">1</text>
<text x="240.2" y="85.2" transform="rotate(-90 240.2 85.2)">2</text>
<text x="241.9" y="85.2" transform="rotate(-90 241.9 85.2)">3</text>
<text x="243.7" y="85.2" transform="rotate(-90 243.7 85.2)">4</text>
<text x="65.5" y="94.5" transform="rotate(-90 65.5 94.5)">1</text>
<text x="123.6" y="91.5">12</text>
<text x="123.6" y="93.3">13</text>
<text x="123.6" y="95">14</text>
<text x="127.4" y="90.6">DIR/AIN2</text>
<text x="127.4" y="92.4">BIN1</text>
<text x="127.4" y="94.1">BIN2</text>
<text x="127.4" y="95.9">SCLK</text>
<text x="140.7" y="95.9">BISENP</text>
<text x="141" y="90.6">BOUT1</text>
<text x="142.3" y="92.4">B1HS</text>
<text x="142.4" y="94.1">B1LS</text>
<text x="148.3" y="95">25</text>
<text x="148.3" y="93.3">26</text>
<text x="148.3" y="91.5">27</text>
<text x="65.5" y="98.8" transform="rotate(-90 65.5 98.8)">2</text>
<text x="66.4" y="97.8" transform="rotate(-90 66.4 97.8)">A K</text>
<text x="123.6" y="96.8">15</text>
<text x="123.6" y="98.6">16</text>
<text x="123.6" y="100.4">17</text>
<text x="127.4" y="97.7">SDATI</text>
<text x="127.4" y="99.5">SCS</text>
<text x="127.4" y="101.2">SDATAO</text>
<text x="140.4" y="97.7">BISENN</text>
<text x="142.3" y="101.2">B2HS</text>
<text x="142.4" y="99.5">B2LS</text>
<text x="148.3" y="100.4">22</text>
<text x="148.3" y="98.6">23</text>
<text x="148.3" y="96.8">24</text>
<text x="123.6" y="102.1">18</text>
<text x="123.6" y="103.9">19</text>
<text x="127.4" y="103">FAULTn</text>
<text x="127.4" y="104.8">STALLn/BEMFVn</text>
<text x="141" y="103">BOUT2</text>
<text x="141.8" y="104.8">BEMF</text>
<text x="148.3" y="103.9">20</text>
<text x="148.3" y="102.1">21</text>
<text x="3.2" y="125.9">C</text>
<text x="265.7" y="125.9">C</text>
<text x="3.2" y="168.1">D</text>
<text x="186.4" y="173.2">Size</text>
<text x="216.6" y="173.2">DWG No.</text>
<text x="257.4" y="173.2">Rev</text>
<text x="265.6" y="168.1">D</text>
<text x="23.8" y="186.5">1</text>
<text x="68.1" y="186.5">2</text>
<text x="112.4" y="186.5">3</text>
<text x="156.8" y="186.5">4</text>
<text x="201.1" y="186.5">5</text>
<text x="245.4" y="186.5">6</text>
</g>
<g font-size="1.6" fill="#000080">
<text x="7.3" y="27.5">TP1</text>
<text x="7.3" y="25.7">CP1</text>
<text x="14.4" y="27.5">TP2</text>
<text x="14.4" y="25.7">CP2</text>
<text x="21.5" y="27.5">TP3</text>
<text x="21.5" y="25.7">VCP</text>
<text x="28.6" y="27.5">TP4</text>
<text x="28.6" y="25.7">V5</text>
<text x="35.7" y="27.5">TP5</text>
<text x="35.7" y="25.7">VINT</text>
<text x="42.8" y="27.5">TP6</text>
<text x="42.8" y="25.7">SLEEPn</text>
<text x="49.9" y="27.5">TP7</text>
<text x="49.9" y="25.7">RESET</text>
<text x="57" y="27.5">TP8</text>
<text x="57" y="25.7">STEP_AIN1 DIR_AIN2</text>
<text x="65.8" y="27.5">TP9</text>
<text x="74.7" y="27.5">TP10</text>
<text x="74.7" y="25.7">BIN1</text>
<text x="81.8" y="27.5">TP11</text>
<text x="81.8" y="25.7">BIN2</text>
<text x="88.9" y="27.5">TP12</text>
<text x="88.9" y="25.7">SCLK</text>
<text x="96" y="27.5">TP13</text>
<text x="96" y="25.7">SDATI</text>
<text x="103.1" y="27.5">TP14</text>
<text x="103.1" y="25.7">SCS</text>
<text x="110.2" y="27.5">TP15</text>
<text x="110.2" y="25.7">SDATAO FAULTn</text>
<text x="117.3" y="27.5">TP16</text>
<text x="124.4" y="27.5">TP17</text>
<text x="124.4" y="25.7">STALLn</text>
<text x="131.5" y="27.5">TP18</text>
<text x="131.5" y="25.7">BEMF</text>
<text x="138.5" y="27.5">TP19</text>
<text x="138.5" y="25.7">BOUT2</text>
<text x="145.7" y="27.5">TP20</text>
<text x="145.7" y="25.7">B2HS</text>
<text x="152.7" y="27.5">TP21</text>
<text x="152.7" y="25.7">B2LS</text>
<text x="159.8" y="27.5">TP22</text>
<text x="159.8" y="25.7">BISENN</text>
<text x="166.9" y="27.5">TP23</text>
<text x="166.9" y="25.7">BISENP</text>
<text x="174" y="27.5">TP24</text>
<text x="174" y="25.7">B1LS</text>
<text x="181.1" y="27.5">TP25</text>
<text x="181.1" y="25.7">B1HS</text>
<text x="188.2" y="27.5">TP26</text>
<text x="188.2" y="25.7">BOUT1</text>
<text x="195.3" y="27.5">TP27</text>
<text x="195.3" y="25.7">AOUT2</text>
<text x="202.4" y="27.5">TP28</text>
<text x="202.4" y="25.7">A2HS</text>
<text x="209.5" y="27.5">TP29</text>
<text x="209.5" y="25.7">A2LS</text>
<text x="216.6" y="27.5">TP30</text>
<text x="216.6" y="25.7">AISENN</text>
<text x="223.7" y="27.5">TP31</text>
<text x="223.7" y="25.7">AISENP</text>
<text x="230.8" y="27.5">TP32</text>
<text x="230.8" y="25.7">A1LS</text>
<text x="237.8" y="27.5">TP33</text>
<text x="237.8" y="25.7">A1HS</text>
<text x="245" y="27.5">TP34</text>
<text x="245" y="25.7">AOUT1</text>
<text x="252" y="27.5">TP35</text>
<text x="252" y="25.7">VM</text>
<text x="259.1" y="27.5">TP36</text>
<text x="259.1" y="25.7">V3P3</text>
<text x="216.6" y="47.1">GND</text>
<text x="223.7" y="47.1">GND</text>
<text x="230.8" y="47.1">GND</text>
<text x="237.8" y="47.1">GND</text>
<text x="216.6" y="48.8">TP37</text>
<text x="223.7" y="48.8">TP38</text>
<text x="230.8" y="48.8">TP39</text>
<text x="237.8" y="48.8">TP40</text>
<text x="12.6" y="63.1">J1</text>
<text x="12.6" y="70.2">VM</text>
<text x="39.8" y="70.5">C4</text>
<text x="49.7" y="68.7">C1</text>
<text x="60.3" y="71.7">0.1uF</text>
<text x="60.3" y="70">C2</text>
<text x="71" y="71.7">0.01 uF</text>
<text x="71" y="70">C3</text>
<text x="106.6" y="71.9">C5</text>
<text x="110.2" y="71.9">0.1uF</text>
<text x="126.1" y="70.2">U1</text>
<text x="38.4" y="72.3">100uF</text>
<text x="49.7" y="72.3">10uF</text>
<text x="101.3" y="75.5">C6</text>
<text x="104.9" y="75.5">1 uF</text>
<text x="101.3" y="80.8">C7</text>
<text x="104.9" y="80.8">0.1uF</text>
<text x="108.4" y="82.6">C8</text>
<text x="111.9" y="82.6">1 uF VINT</text>
<text x="218.3" y="80.8">J2</text>
<text x="221.9" y="80.8">Header 4</text>
<text x="236.1" y="80.8">J3</text>
<text x="238.7" y="80.8">Stepper Out</text>
<text x="56.1" y="94.1">D1</text>
<text x="57" y="95.9">STALL</text>
<text x="66.7" y="94.1">D2</text>
<text x="67.6" y="95.9">FAULTn</text>
<text x="80" y="100.4">R1</text>
<text x="85.4" y="100.4">3.3K</text>
<text x="88" y="102.1">R2</text>
<text x="92.4" y="102.1">330</text>
<text x="94.2" y="103.9">R3</text>
<text x="99.5" y="103.9">330</text>
<text x="126.1" y="107.5">DRV8711</text>
<text x="174.9" y="105.7">C9</text>
<text x="179.3" y="105.7">1000 pf</text>
<text x="129.7" y="112.8">PCB1</text>
<text x="129.7" y="121.8">DRV8711EVM</text>
</g>
<g font-size="1.6" fill="#800000">
<text x="9.5" y="35" transform="rotate(90 9.5 35)">CP1</text>
<text x="16.5" y="35" transform="rotate(90 16.5 35)">CP2</text>
<text x="23.6" y="35" transform="rotate(90 23.6 35)">VCP</text>
<text x="30.7" y="35" transform="rotate(90 30.7 35)">V5</text>
<text x="37.8" y="35" transform="rotate(90 37.8 35)">VINT</text>
<text x="44.9" y="35" transform="rotate(90 44.9 35)">SLEEPn</text>
<text x="52" y="35" transform="rotate(90 52 35)">RESET</text>
<text x="59.1" y="35" transform="rotate(90 59.1 35)">STEP_AIN1</text>
<text x="68" y="35" transform="rotate(90 68 35)">DIR_AIN2</text>
<text x="76.8" y="35" transform="rotate(90 76.8 35)">BIN1</text>
<text x="83.9" y="35" transform="rotate(90 83.9 35)">BIN2</text>
<text x="91" y="35" transform="rotate(90 91 35)">SCLK</text>
<text x="98.1" y="35" transform="rotate(90 98.1 35)">SDATI</text>
<text x="105.2" y="35" transform="rotate(90 105.2 35)">SCS</text>
<text x="112.3" y="35" transform="rotate(90 112.3 35)">SDATAO</text>
<text x="119.4" y="35" transform="rotate(90 119.4 35)">FAULTn</text>
<text x="126.5" y="35" transform="rotate(90 126.5 35)">STALLn</text>
<text x="133.6" y="35" transform="rotate(90 133.6 35)">BEMF</text>
<text x="140.7" y="35" transform="rotate(90 140.7 35)">BOUT2</text>
<text x="147.8" y="35" transform="rotate(90 147.8 35)">B2HS</text>
<text x="154.8" y="35" transform="rotate(90 154.8 35)">B2LS</text>
<text x="161.9" y="35" transform="rotate(90 161.9 35)">BISENN</text>
<text x="169" y="35" transform="rotate(90 169 35)">BISENP</text>
<text x="176.1" y="35" transform="rotate(90 176.1 35)">B1LS</text>
<text x="183.2" y="35" transform="rotate(90 183.2 35)">B1HS</text>
<text x="190.3" y="35" transform="rotate(90 190.3 35)">BOUT1</text>
<text x="197.4" y="35" transform="rotate(90 197.4 35)">AOUT2</text>
<text x="204.5" y="35" transform="rotate(90 204.5 35)">A2HS</text>
<text x="211.6" y="35" transform="rotate(90 211.6 35)">A2LS</text>
<text x="218.7" y="35" transform="rotate(90 218.7 35)">AISENN</text>
<text x="225.8" y="35" transform="rotate(90 225.8 35)">AISENP</text>
<text x="232.9" y="35" transform="rotate(90 232.9 35)">A1LS</text>
<text x="240" y="35" transform="rotate(90 240 35)">A1HS</text>
<text x="247.1" y="35" transform="rotate(90 247.1 35)">AOUT1</text>
<text x="252.5" y="45.3">VM</text>
<text x="258.1" y="45.3">REG3P3</text>
<text x="27.3" y="59.5">VM</text>
<text x="96.5" y="64.8">VM</text>
<text x="115.5" y="71.9">CP1</text>
<text x="142.1" y="68.4">GND</text>
<text x="216.6" y="68.4">GND</text>
<text x="223.7" y="68.4">GND</text>
<text x="230.8" y="68.4">GND</text>
<text x="237.9" y="68.4">GND</text>
<text x="115.5" y="75.5">VCP</text>
<text x="115.5" y="73.7">CP2</text>
<text x="158.1" y="73.7">AOUT1</text>
<text x="158.1" y="75.5">A1HS</text>
<text x="158.1" y="77.2">A1LS</text>
<text x="26.9" y="82.6">GND</text>
<text x="55.9" y="79">REG3P3</text>
<text x="115.5" y="80.8">V5</text>
<text x="158.1" y="79">AISENP</text>
<text x="158.1" y="80.8">AISENN</text>
<text x="158.1" y="82.6">A2LS</text>
<text x="111.9" y="87.9">STEP_AIN1</text>
<text x="111.9" y="89.7">DIR_AIN2</text>
<text x="115.5" y="84.4">SLEEPn</text>
<text x="115.5" y="86.1">RESET</text>
<text x="158.1" y="86.1">AOUT2</text>
<text x="158.1" y="89.7">BOUT1</text>
<text x="158.1" y="84.4">A2HS</text>
<text x="96" y="93.3">GND</text>
<text x="115.5" y="91.5">BIN1</text>
<text x="115.5" y="93.3">BIN2</text>
<text x="115.5" y="95">SCLK</text>
<text x="158.1" y="91.5">B1HS</text>
<text x="158.1" y="93.3">B1LS</text>
<text x="158.1" y="95">BISENP</text>
<text x="220.5" y="91.8" transform="rotate(90 220.5 91.8)">AOUT1</text>
<text x="222.2" y="91.8" transform="rotate(90 222.2 91.8)">AOUT2</text>
<text x="224" y="91.8" transform="rotate(90 224 91.8)">BOUT1</text>
<text x="225.8" y="91.8" transform="rotate(90 225.8 91.8)">BOUT2</text>
<text x="238.2" y="91.8" transform="rotate(90 238.2 91.8)">AOUT1</text>
<text x="240" y="91.8" transform="rotate(90 240 91.8)">AOUT2</text>
<text x="241.7" y="91.8" transform="rotate(90 241.7 91.8)">BOUT1</text>
<text x="243.5" y="91.8" transform="rotate(90 243.5 91.8)">BOUT2</text>
<text x="115.5" y="96.8">SDATI</text>
<text x="115.5" y="98.6">SCS</text>
<text x="115.5" y="100.4">SDATAO</text>
<text x="158.1" y="96.8">BISENN</text>
<text x="158.1" y="98.6">B2LS</text>
<text x="158.1" y="100.4">B2HS</text>
<text x="115.5" y="102.1">FAULTn</text>
<text x="115.5" y="103.9">STALLn</text>
<text x="158.1" y="102.1">BOUT2</text>
<text x="158.1" y="103.9">BEMF</text>
<text x="191.8" y="114.6">GND</text>
</g>
<text font-size="1.3" x="233.4" y="179.5">Sheet</text>
</svg>
